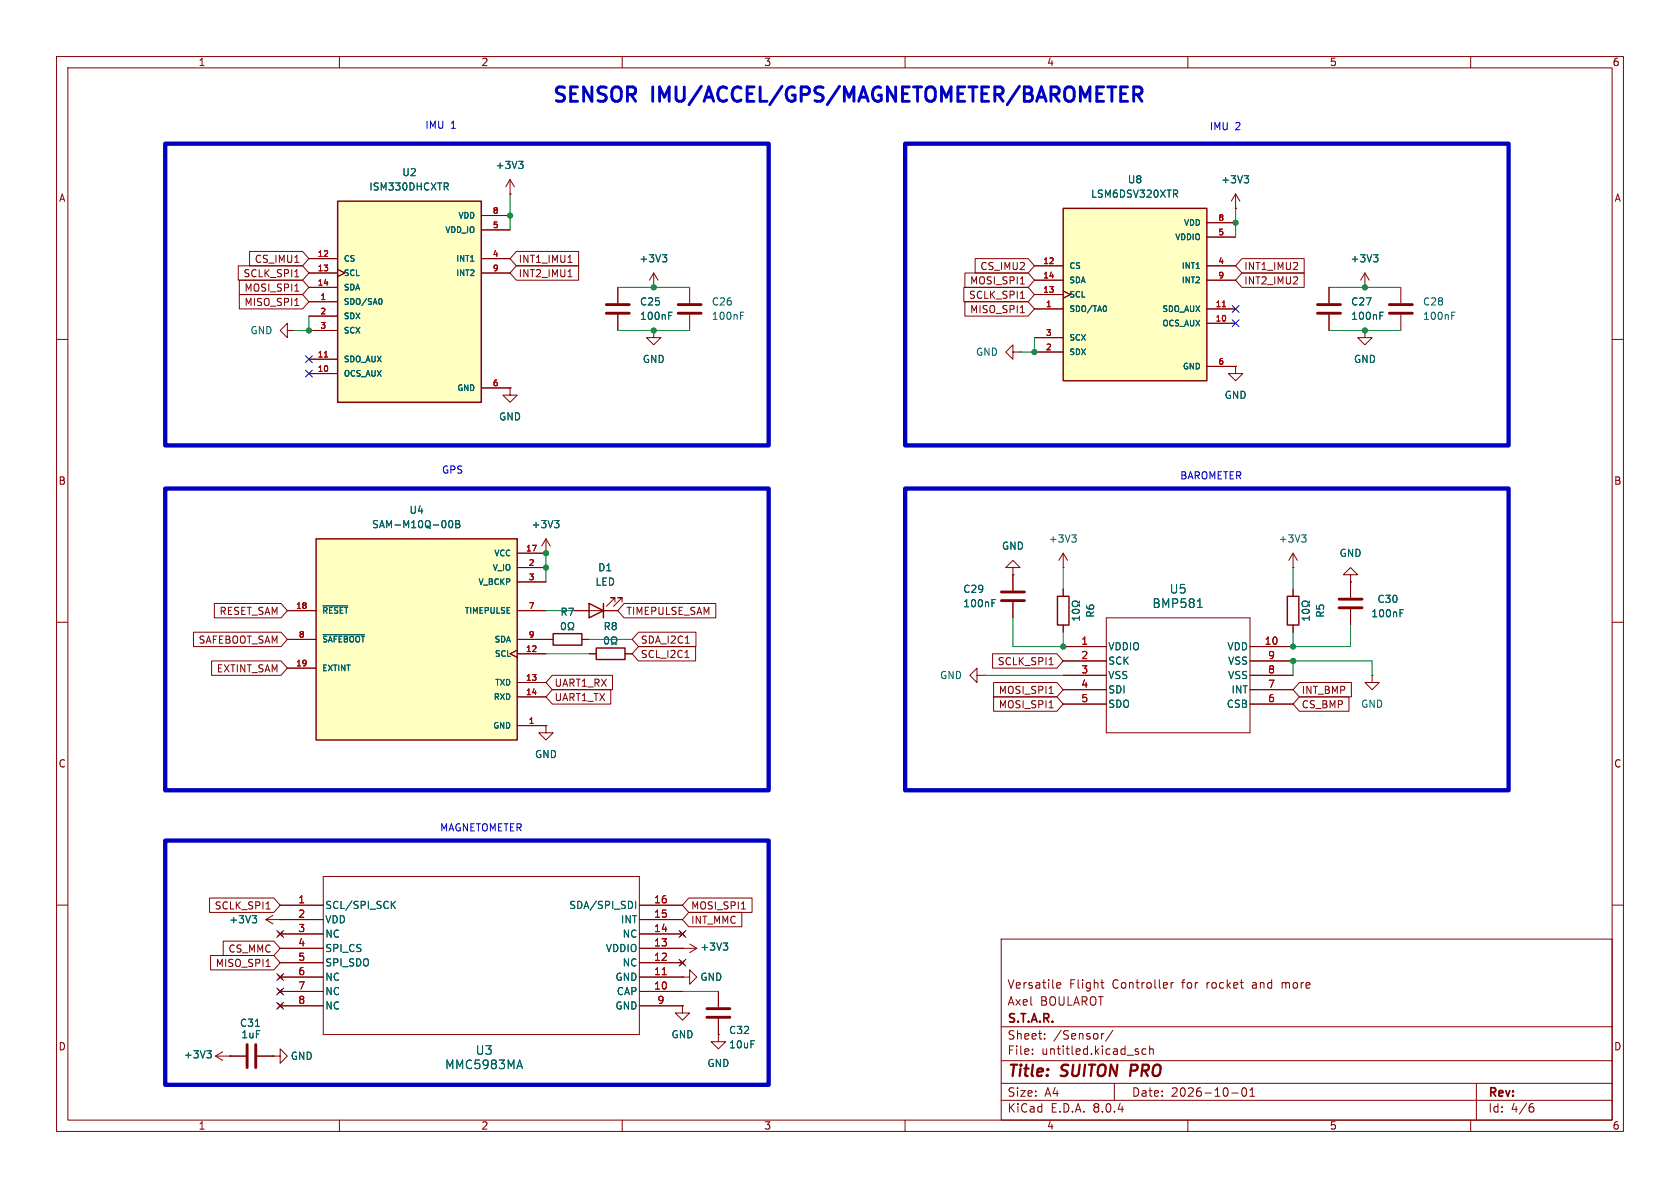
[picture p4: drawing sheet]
<svg xmlns="http://www.w3.org/2000/svg" width="297mm" height="210mm" viewBox="0 0 297 210" stroke-linecap="round" stroke-linejoin="round" font-family="sans-serif">
<g fill="none" stroke="#840000" stroke-width=".18">
<path d="M10 10h277v190h-277zM12 12h273v186h-273zM60 10v2M110 10v2M160 10v2M210 10v2M260 10v2M10 60h2M285 60h2M96.5 97.8h.1M96.5 95.3l-.7 1.2M96.5 95.3v2.5"/>
<path d="M96.5 95.3l.8 1.2M10 110h2M101.6 108h7.6M108.7 106.4v-.7h-.8h.8l-1.5 1.5M110 106.4v-.7h-.8h.8l-1.5 1.5M172.7 119.4v-1.3l-1.3 1.3 1.3 1.3v-1.3h1.3M174 119.4h.1M179.1 100.3h1.2l-1.2-1.2-1.3 1.2h1.3v1.3M179.1 101.6h.1M188 104.1v1.3M188 110.5v1.3M238.8 102.9v2.8"/>
<path d="M238.8 107.7v2.8M242.6 119.4v1.3h1.2l-1.2 1.2-1.3-1.2h1.3M242.6 119.4h.1M285 110h2M96.5 128.3v1.2h1.3l-1.3 1.3-1.3-1.3h1.3M96.5 128.3h.1M10 160h2M285 160h2M120.6 172.7h1.3v-1.2l1.3 1.2-1.3 1.3v-1.3M120.6 172.7h.1M120.6 167.6h.1M120.6 167.6h2.6"/>
<path d="M121.9 166.9l1.3 .7M123.2 167.6l-1.3 .8M127 175.3v2.8M177 166h108v32h-108zM186.8 174.2l.7-.1v-.3l-.5-.1-.2 .2 .1 .7h.6M194.6 173.7h.6M194.8 173.2v1.3l.4 .2M207 173.7v1M207.5 173.7l-.3 .1-.2 .2M60 198v2M110 198v2M127 182.9v1.3h1.3l-1.3 1.2-1.3-1.2h1.3"/>
<path d="M127 182.9h.1M127 180.1v2.8M160 198v2M177 194.5h108M177 191.5h108M177 187.5h108M177 181.5h108M182.5 186.3v.1M182.5 185.5v.1M184.7 183.6v.1M184.7 182.8v.1M195.2 182.7l-.3 .1-.2 .2"/>
<path d="M196.7 182.1l-1.2 2M197 191.5v3M201.2 186v.3M202.6 185.5l-.4-.1-.3 .3v.4l.1 .2h.6M203.2 185.5l.3-.1 .3 .1 .1 .9M203.2 184.9v1.5M210 198v2M217.7 193.2h1.2M219.7 192.4l.2-.1a.81 .81 0 0 1 .6 .6 .81 .81 0 0 1-.3 .8l-.2 .1a.81 .81 0 0 1-.3-1.4zM221 193.8h.8M221 192.7l.4-.4v1.5M260 198v2"/>
<path d="M261 191.5v6.5M270.6 195.7h.3l.3 .3-.1 .5-.5 .1M271 195.1l-.4 .1"/>
</g>
<path d="M200 188.2l-.2 2" fill="none" stroke="#840000" stroke-width=".4"/>
<path d="M104.1 106.7l2.6 1.3-2.6 1.2zM106.7 106.7v2.5M186.9 105.4h2.1v5.1h-2.1z" fill="none" stroke="#840000" stroke-width=".25"/>
<path d="M98 92h.8l-.4 .5M98.6 92.5l.2 .2v.3l-.2 .3M189.7 107.8a.68 .68 0 0 1 1.1 .3 .72 .72 0 0 1-1.2-.1zM190.8 106.3v.3h-.2a.54 .54 0 0 0-.8-.3 .54 .54 0 0 0-.2 .7 .58 .58 0 0 0 1-.1h.2v.3M190.8 108.9v.7M190.8 109.3h-1.2l.3 .3M247.5 108.4h.4M247.5 107.8h.6M127.9 166.7h.7l-.4 .5M128.4 167.2l.2 .2v.3l-.2 .3" fill="none" stroke="#006464" stroke-width=".18"/>
<path d="M236.7 105.9h4.1M236.7 107.4h4.1M125 179.8h4M125 178.3h4" fill="none" stroke="#840000" stroke-width=".51"/>
<path d="M55.9 95.3h35.5v35.5h-35.5z" fill="#ffffc2"/>
<path d="M55.9 95.3h35.5v35.5h-35.5zM227.6 105.4h2v5.1h-2z" fill="none" stroke="#840000" stroke-width=".25"/>
<g fill="none" stroke="#840000" stroke-width=".18">
<path d="M91.4 97.8h5.1M50.8 108h5.1M50.8 118.1h5.1M50.8 113h5.1M91.4 114.9l-1.2 .7 1.2 .6M91.4 115.6h5.1M91.4 108h5.1M91.4 100.3h5.1M91.4 102.9h5.1M91.4 113h5.1M188 114.3h7.6M188 116.8h7.6"/>
<path d="M188 119.4h7.6M195.6 109.2h25.4v20.3h-25.4zM221 114.3h7.6M221 116.8h7.6M221 119.4h7.6M228.6 104.1v1.3M228.6 110.5v1.3M91.4 128.3h5.1M91.4 120.7h5.1M91.4 123.2h5.1M188 121.9h7.6M188 124.5h7.6"/>
<path d="M221 121.9h7.6M221 124.5h7.6M57.1 154.9h55.9v28h-55.9zM47 162.6l1.3 .7M47 162.6h10.1M48.3 161.8l-1.3 .8M49.1 164.7l.8 .8M49.1 172.3l.8 .8M49.1 174.9l.8 .7M49.1 177.4l.8 .8M49.5 162.6h.1M49.5 160h7.6"/>
<path d="M49.5 175.3h7.6M49.5 172.7h7.6M49.5 170.2h7.6M49.5 167.6h7.6M49.5 165.1h7.6M49.5 177.8h7.6M49.9 164.7l-.8 .8M49.9 172.3l-.8 .8M49.9 174.9l-.8 .7M49.9 177.4l-.8 .8M113 162.6h7.6M113 160h7.6"/>
<path d="M113 175.3h7.6M113 172.7h7.6M113 170.2h7.6M113 167.6h7.6M113 165.1h7.6M113 177.8h7.6M120.3 169.8l.7 .8M120.3 164.7l.7 .8M120.6 177.8v1.3h1.3l-1.3 1.2-1.2-1.2h1.2M120.6 177.8h.1M121 169.8l-.7 .8M121 164.7l-.7 .8"/>
<path d="M38.1 186.7l1.3 .8M38.1 186.7h5.3M39.4 185.9l-1.3 .8M40.6 186.7h.1M45.5 186.7h2.8M48.3 186.7h1.2v-1.3l1.3 1.3-1.3 1.3v-1.3M48.3 186.7h.1"/>
</g>
<g fill="none" stroke="#006464" stroke-width=".18">
<path d="M79.5 92.1l.1-.1a.68 .68 0 0 1 .5 .7 .68 .68 0 0 1-.5 .6 .84 .84 0 0 1-.1-1.2zM80.6 92h.4l.2 .3-.2 .3 .2 .1 .1 .3-.2 .3h-.5zM80.6 92.6h.4M57.1 107.1h4.4M57.1 112.2h7.3M211.7 107.4h.9M212 106.1l.1-.2v1.5M230.3 107.8a.68 .68 0 0 1 1.2 .3 .72 .72 0 0 1-1.3-.1zM231.5 106.3v.3h-.3a.54 .54 0 0 0-.7-.3 .54 .54 0 0 0-.2 .7 .58 .58 0 0 0 .9-.1h.3v.3M231.5 108.9v.7M231.5 109.3h-1.3l.4 .3M69.4 159.9l.5 .7"/>
<path d="M69.9 159.3l-.7 .8M112.4 159.3v1.3M44.6 161.9h.8l-.5 .5M45.1 162.4l.3 .2v.3l-.3 .2M36.6 185.7h.8l-.5 .5M37.1 186.2l.3 .3v.3l-.3 .2M45.1 181.4h.8M91.9 187.4l.5 1.5"/>
</g>
<path d="M43.7 184.7v4M45.2 184.7v4" fill="none" stroke="#840000" stroke-width=".51"/>
<path d="M117.1 172.3h.7" fill="none" stroke="#a90000" stroke-width=".18"/>
<path d="M188 36.8h25.4v30.5h-25.4z" fill="#ffffc2"/>
<path d="M188 36.8h25.4v30.5h-25.4zM97.8 112h5.1v2h-5.1zM105.4 114.6h5.1v2h-5.1z" fill="none" stroke="#840000" stroke-width=".25"/>
<g fill="none" stroke="#840000" stroke-width=".18">
<path d="M90.2 34.3h.1M90.2 31.8l-.8 1.2M90.2 31.8v2.5M90.2 31.8l.7 1.2M213.4 39.4h5M218.4 36.8h.1M218.4 34.3l-.7 1.3M218.4 34.3v2.5M218.4 34.3l.8 1.3M109.2 50.8v2.8M109.2 55.6v2.8M115.6 50.8h.1"/>
<path d="M115.6 58.4v1.3h1.2l-1.2 1.3-1.3-1.3h1.3M115.6 58.4h.1M115.6 48.3l-.8 1.2M115.6 48.3v2.5M115.6 48.3l.7 1.2M121.9 50.8v2.8M121.9 55.6v2.8M182.9 54.6h5.1M182.9 47h5.1M182.9 52.1h5.1M182.9 49.5h5.1M182.9 59.7h5.1"/>
<path d="M188 51.4l1.2 .7-1.2 .6M213.4 54.6h5M213.4 57.2h5M213.4 47h5M213.4 49.5h5M213.4 41.9h5M234.9 50.8v2.8M234.9 55.6v2.8M241.3 50.8h.1M241.3 58.4v1.3h1.3l-1.3 1.3-1.3-1.3h1.3M241.3 58.4h.1M241.3 48.3l-.8 1.2"/>
<path d="M241.3 48.3v2.5M241.3 48.3l.8 1.2M247.6 50.8v2.8M247.6 55.6v2.8M90.2 68.6v1.3h1.2l-1.2 1.2-1.3-1.2h1.3M90.2 68.6h.1M179.1 62.2v-1.2l-1.3 1.2 1.3 1.3v-1.3h1.2M180.3 62.2h.1M182.9 62.2h5.1M213.4 64.8h5M218.4 64.8v1.2h1.3l-1.3 1.3-1.2-1.3h1.2M218.4 64.8h.1"/>
<path d="M188 97.8l-.8 1.3M188 97.8v2.5M188 97.8l.7 1.3M228.6 97.8l-.8 1.3M228.6 97.8v2.5M228.6 97.8l.8 1.3M96.5 113h1.3M102.9 113h1.2M104.1 115.6h1.3M110.5 115.6h1.3M179.1 101.6v2.8M179.1 106.4v2.8"/>
<path d="M188 100.3h.1M228.6 100.3h.1M238.8 101.6h1.2l-1.2-1.3-1.3 1.3h1.3v1.3M238.8 102.9h.1"/>
</g>
<g fill="none" stroke="#006464" stroke-width=".18">
<path d="M91.7 28.5h.8l-.5 .5M92.2 29l.3 .2v.3l-.3 .3M207.8 34.3l.4 .6M208.1 33.7l.1 .1-.1 .4M220 31.1h.7l-.4 .4M220.5 31.5l.2 .3v.3l-.2 .2M117.1 45h.8l-.5 .5M117.6 45.5l.3 .3v.3l-.3 .2M118.2 55.8h.4M118.2 55.2h.6M130.9 55.8h.4M130.9 55.2h.6"/>
<path d="M195.5 54.1l.1 .3-.1 .6M242.8 45h.8l-.4 .5M243.4 45.5l.2 .3v.3l-.2 .2M244 55.8h.4M244 55.2h.6M256.7 55.8h.4M256.7 55.2h.6M189.5 94.6h.8l-.5 .4M190 95l.3 .3v.3l-.3 .2M230.1 94.6h.8l-.4 .4M230.7 95l.2 .3v.3l-.2 .2M99.4 110.1h.1a.68 .68 0 0 1 .5 .6 .68 .68 0 0 1-.5 .6 .84 .84 0 0 1-.1-1.2z"/>
<path d="M100.5 111.3h.3v-.2a.54 .54 0 0 1-.3-.8 .54 .54 0 0 1 .7-.2 .58 .58 0 0 1-.1 1v.2h.3M107 112.7l.2-.1a.68 .68 0 0 1 .4 .6 .68 .68 0 0 1-.4 .7l-.2-.2-.1-.3zM108.1 113.9h.3v-.3a.54 .54 0 0 1-.3-.7 .54 .54 0 0 1 .8-.2 .58 .58 0 0 1-.2 .9v.3h.3M175.4 106.6h.4M175.4 106h.6"/>
</g>
<path d="M216.1 54.2h.6" fill="none" stroke="#a90000" stroke-width=".18"/>
<path d="M107.2 53.8h4.1M107.2 55.4h4.1M119.9 53.8h4.1M119.9 55.4h4.1M232.9 53.8h4.1M232.9 55.4h4.1M245.6 53.8h4.1M245.6 55.4h4.1M177 106.2h4.1M177 104.6h4.1" fill="none" stroke="#840000" stroke-width=".51"/>
<path d="M59.7 35.6h25.4v35.5h-25.4z" fill="#ffffc2"/>
<path d="M59.7 35.6h25.4v35.5h-25.4z" fill="none" stroke="#840000" stroke-width=".25"/>
<g fill="none" stroke="#840000" stroke-width=".18">
<path d="M85.1 38.1h5.1M90.2 34.3h.1M213.4 39.4h5M218.4 36.8h.1M42.1 47h11.4l1.1 1.3-1.1 1.2h-11.4zM42.3 49.5h11.2l1.1 1.3-1.1 1.3h-11.2zM42.3 52.1h11.2l1.1 1.2-1.1 1.3h-11.2zM44.1 44.4h9.4l1.1 1.3-1.1 1.3h-9.4zM50.8 58.4v-1.2l-1.3 1.2 1.3 1.3v-1.3h1.3M52.1 58.4h.1M52.1 48.9h.7M52.1 51.5h.7"/>
<path d="M52.1 54h.7M54.6 53.3h5.1M54.6 45.7h5.1M54.6 48.3h5.1M54.6 50.8h5.1M54.6 55.9h5.1M54.6 58.4h5.1M59.7 47.6l1.3 .7-1.3 .6M85.1 45.7h5.1M85.1 48.3h5.1M85.1 40.6h5.1M91.3 44.4h11v2.6h-11l-1.1-1.3z"/>
<path d="M91.3 47h11v2.5h-11l-1.1-1.2zM100.4 48.9h.7M100.4 46.4h.7M109.2 50.8v2.8M109.2 55.6v2.8M115.6 58.4h.1M115.6 50.8h.1M170.4 50.8h11.4l1.1 1.3-1.1 1.2h-11.4zM170.6 53.3h11.2l1.1 1.3-1.1 1.3h-11.2zM170.6 48.3h11.2l1.1 1.2-1.1 1.3h-11.2zM172.4 45.7h9.4l1.1 1.3-1.1 1.3h-9.4zM180.4 55.3h.7"/>
<path d="M180.4 50.2h.7M180.4 52.7h.7M182.9 54.6h5.1M182.9 47h5.1M182.9 52.1h5.1M182.9 49.5h5.1M182.9 59.7h5.1M188 51.4l1.2 .7-1.2 .6M213.4 54.6h5M213.4 57.2h5M213.4 47h5M213.4 49.5h5"/>
<path d="M213.4 41.9h5M219.6 45.7h11v2.6h-11l-1.2-1.3zM219.6 48.3h11v2.5h-11l-1.2-1.3zM234.9 50.8v2.8M234.9 55.6v2.8M241.3 50.8h.1M241.3 58.4h.1M54.6 66h5.1M54.6 63.5h5.1M85.1 68.6h5.1M90.2 68.6h.1M182.9 62.2h5.1"/>
<path d="M213.4 64.8h5M218.4 64.8h.1M91.4 97.8h5.1M96.5 97.8h.1M34.2 111.8h15.5l1.1 1.2-1.1 1.3h-15.5zM37.4 116.8h12.3l1.1 1.3-1.1 1.3h-12.3zM37.9 106.7h11.8l1.1 1.3-1.1 1.2h-11.8zM50.8 113h5.1M50.8 108h5.1M50.8 118.1h5.1M91.4 114.9l-1.2 .7 1.2 .6M91.4 113h6.4"/>
<path d="M91.4 115.6h5.1M91.4 108h5.1M91.4 100.3h5.1M91.4 102.9h5.1M97.6 119.4h10.7v2.5h-10.7l-1.1-1.2zM101.6 108h2.5M102.9 113h1.2M104.1 115.6h1.3M106.7 108h2.5M110.3 106.7h16.2v2.5h-16.2l-1.1-1.2zM110.5 115.6h1.3M112.9 114.3h10.1v2.5h-10.1l-1.1-1.2z"/>
<path d="M112.9 111.8h10.1v2.5h-10.1l-1.1-1.3zM121.1 116.2h.7M121.2 113.7h.7M175.5 115.6h11.3l1.2 1.2-1.2 1.3h-11.3zM179.1 101.6h.1M179.1 101.6v2.8M179.1 106.4v2.8M185.5 117.5h.7M188 104.1v1.3M188 110.5v1.3M188 114.3h7.6M188 116.8h7.6"/>
<path d="M188 119.4h7.6M221 114.3h7.6M221 116.8h7.6M221 119.4h7.6M228.6 104.1v1.3M228.6 110.5v1.3M238.8 102.9h.1M238.8 102.9v2.8M238.8 107.7v2.8M91.4 128.3h5.1M91.4 120.7h5.1M91.4 123.2h5.1"/>
<path d="M96.5 128.3h.1M97.6 121.9h10.4v2.6h-10.4l-1.1-1.3zM175.7 123.2h11.1l1.2 1.3-1.2 1.2h-11.1zM175.7 120.6h11.1l1.2 1.3-1.2 1.3h-11.1zM185.5 125.1h.7M185.5 122.6h.7M188 121.9h7.6M188 124.5h7.6M221 121.9h7.6M221 124.5h7.6M229.7 120.6h9.2v2.6h-9.2l-1.1-1.3zM229.7 123.2h8.8v2.5h-8.8l-1.1-1.2z"/>
<path d="M37 158.7h11.4l1.1 1.3-1.1 1.3h-11.4zM121.8 158.7h11.2v2.6h-11.2l-1.2-1.3zM37.2 168.9h11.2l1.1 1.3-1.1 1.3h-11.2zM39.5 166.4h8.9l1.1 1.2-1.1 1.3h-8.9zM47 170.9h.8M47 160.7h.8M49.1 164.7l.8 .8M49.1 172.3l.8 .8M49.1 174.9l.8 .7M49.1 177.4l.8 .8M49.5 162.6h.1M49.5 160h7.6"/>
<path d="M49.5 175.3h7.6M49.5 172.7h7.6M49.5 170.2h7.6M49.5 167.6h7.6M49.5 165.1h7.6M49.5 162.6h7.6M49.5 177.8h7.6M49.9 164.7l-.8 .8M49.9 172.3l-.8 .8M49.9 174.9l-.8 .7M49.9 177.4l-.8 .8M113 160h7.6"/>
<path d="M113 175.3h7.6M113 172.7h7.6M113 170.2h7.6M113 167.6h7.6M113 165.1h7.6M113 162.6h7.6M113 177.8h7.6M120.3 169.8l.7 .8M120.3 164.7l.7 .8M120.6 177.8h.1M120.6 167.6h.1M120.6 172.7h.1"/>
<path d="M121 169.8l-.7 .8M121 164.7l-.7 .8M121.8 161.3h9.3v2.5h-9.3l-1.2-1.2zM127 175.3v2.8M131.1 160.7h.7M40.6 186.7h.1M40.6 186.7h2.8M45.5 186.7h2.8M48.3 186.7h.1M127 182.9h.1M127 180.1v2.8"/>
</g>
<g fill="none" stroke="#006464" stroke-width=".18">
<path d="M78.8 33l.5 .6M79.2 32.5v.4M91.7 28.5h.8l-.5 .5M92.2 29l.3 .2v.3l-.3 .3M207.8 34.3l.4 .6M208.1 33.7l.1 .1-.1 .4M220 31.1h.7l-.4 .4M220.5 31.5l.2 .3v.3l-.2 .2M67.2 52.8a.54 .54 0 0 1 .3 .5 .54 .54 0 0 1-.3 .5M117.1 45h.8l-.5 .5M117.6 45.5l.3 .3v.3l-.3 .2M118.2 55.8h.4"/>
<path d="M118.2 55.2h.6M195.5 54.1l.1 .3-.1 .6M242.8 45h.8l-.4 .5M243.4 45.5l.2 .3v.3l-.2 .2M244 55.8h.4M244 55.2h.6M79.5 92.1l.1-.1a.68 .68 0 0 1 .5 .7 .68 .68 0 0 1-.5 .6 .84 .84 0 0 1-.1-1.2zM80.6 92h.4l.2 .3-.2 .3 .2 .1 .1 .3-.2 .3h-.5zM80.6 92.6h.4M98 92h.8l-.4 .5M98.6 92.5l.2 .2v.3l-.2 .3M57.1 107.1h4.4"/>
<path d="M57.1 112.2h7.3M99.4 110.1h.1a.68 .68 0 0 1 .5 .6 .68 .68 0 0 1-.5 .6 .84 .84 0 0 1-.1-1.2zM100.5 111.3h.3v-.2a.54 .54 0 0 1-.3-.8 .54 .54 0 0 1 .7-.2 .58 .58 0 0 1-.1 1v.2h.3M107 112.7l.2-.1a.68 .68 0 0 1 .4 .6 .68 .68 0 0 1-.4 .7l-.2-.2-.1-.3zM108.1 113.9h.3v-.3a.54 .54 0 0 1-.3-.7 .54 .54 0 0 1 .8-.2 .58 .58 0 0 1-.2 .9v.3h.3M175.4 106.6h.4M175.4 106h.6M189.7 107.8a.68 .68 0 0 1 1.1 .3 .72 .72 0 0 1-1.2-.1zM190.8 106.3v.3h-.2a.54 .54 0 0 0-.8-.3 .54 .54 0 0 0-.2 .7 .58 .58 0 0 0 1-.1h.2v.3M190.8 108.9v.7M190.8 109.3h-1.2l.3 .3M211.7 107.4h.9"/>
<path d="M212 106.1l.1-.2v1.5M230.3 107.8a.68 .68 0 0 1 1.2 .3 .72 .72 0 0 1-1.3-.1zM231.5 109.3h-1.3l.4 .3M231.5 106.3v.3h-.3a.54 .54 0 0 0-.7-.3 .54 .54 0 0 0-.2 .7 .58 .58 0 0 0 .9-.1h.3v.3M231.5 108.9v.7M247.5 108.4h.4M247.5 107.8h.6M69.4 159.9l.5 .7M69.9 159.3l-.7 .8M112.4 159.3v1.3M44.6 161.9h.8l-.5 .5M45.1 162.4l.3 .2v.3l-.3 .2"/>
<path d="M127.9 166.7h.7l-.4 .5M128.4 167.2l.2 .2v.3l-.2 .3M36.6 185.7h.8l-.5 .5M37.1 186.2l.3 .3v.3l-.3 .2M45.1 181.4h.8M91.9 187.4l.5 1.5"/>
</g>
<path d="M216.1 54.2h.6M57.3 63.1h.6M117.1 172.3h.7" fill="none" stroke="#a90000" stroke-width=".18"/>
<path d="M200.4 16.7h1a.69 .69 0 0 0 .5-.7 .69 .69 0 0 0-.5-.6h-1v2.5M201 16.7l.9 1.2" fill="none" stroke="#0000c2" stroke-width=".51"/>
<path d="M29.2 25.4h106.7v53.3h-106.7zM160 25.4h106.7v53.3h-106.7zM29.2 86.4h106.7v53.3h-106.7zM160 86.4h106.7v53.3h-106.7zM29.2 148.6h106.7v43.2h-106.7z" fill="none" stroke="#0000c2" stroke-width=".76"/>
<path d="M29.2 86.4h106.7v53.3h-106.7z" fill="none" stroke="#0000c2" stroke-width=".18"/>
<g fill="none" stroke="#009600" stroke-width=".18">
<path d="M90.2 34.3v6.3M218.4 36.8v5.1M54.6 55.9v2.5h-2.5M109.2 50.8h12.7M109.2 58.4h12.7M182.9 59.7v2.5h-2.6M234.9 50.8h12.7M234.9 58.4h12.7M96.5 97.8v5.1M96.5 115.6h7.6M96.5 108h5.1M104.1 113h7.7"/>
<path d="M174 119.4h14M179.1 109.2v5.1h8.9v-2.5M188 100.3v3.8M228.6 100.3v3.8M228.6 119.4v-2.6h14v2.6M238.8 110.5v3.8h-10.2v-2.5M120.6 175.3h6.4"/>
</g>
<g fill="none" stroke="#000084" stroke-width=".18">
<path d="M217.8 54l1.2 1.2M217.8 56.5l1.2 1.3M219 54l-1.2 1.2M219 56.5l-1.2 1.3M54 65.4l1.2 1.2M54 62.9l1.2 1.2M55.2 65.4l-1.2 1.2M55.2 62.9l-1.2 1.2M48.9 174.7l1.2 1.2M48.9 164.5l1.2 1.2M48.9 172.1l1.2 1.2M48.9 177.2l1.2 1.2"/>
<path d="M50.1 174.7l-1.2 1.2M50.1 164.5l-1.2 1.2M50.1 172.1l-1.2 1.2M50.1 177.2l-1.2 1.2M120 169.6l1.3 1.2M120 164.5l1.3 1.2M121.3 169.6l-1.3 1.2M121.3 164.5l-1.3 1.2"/>
</g>
<g fill="#009600" stroke="#009600" stroke-width=".18">
<circle cx="241.3" cy="58.4" r=".46"/>
<circle cx="241.3" cy="50.8" r=".46"/>
<circle cx="218.4" cy="39.4" r=".46"/>
<circle cx="96.5" cy="100.3" r=".46"/>
<circle cx="96.5" cy="97.8" r=".46"/>
<circle cx="228.6" cy="114.3" r=".46"/>
<circle cx="228.6" cy="116.8" r=".46"/>
<circle cx="188" cy="114.3" r=".46"/>
<circle cx="115.6" cy="50.8" r=".46"/>
<circle cx="90.2" cy="38.1" r=".46"/>
<circle cx="54.6" cy="58.4" r=".46"/>
<circle cx="115.6" cy="58.4" r=".46"/>
<circle cx="182.9" cy="62.2" r=".46"/>
</g>
<g font-size="3.5" fill="#0000c2">
<text x="97.4" y="18.8">SENSOR</text>
<text x="115.3" y="18.8">IMU/ACCEL/GPS/MAGNETOMETER/BAROMETER</text>
</g>
<g font-size="2.8" fill="#840000">
<text x="178" y="190.9">Title:</text>
<text x="187.7" y="190.9">SUITON</text>
<text x="200.6" y="190.9">PRO</text>
</g>
<g font-size="2.1" fill="#006464">
<text x="203.6" y="107.7">BMP581</text>
<text x="206.7" y="105.1">U5</text>
<text x="78.6" y="189.2">MMC5983MA</text>
<text x="84" y="186.7">U3</text>
</g>
<g font-size="2.1" fill="#840000">
<text x="178" y="178">Axel</text>
<text x="178" y="175">Versatile</text>
<text x="183.9" y="178">BOULAROT</text>
<text x="189" y="175">Flight</text>
<text x="196.7" y="175">Controller</text>
<text x="209.1" y="175">for</text>
<text x="213.6" y="175">rocket</text>
<text x="221.8" y="175">and</text>
<text x="227.2" y="175">more</text>
<text x="178" y="184">Sheet:</text>
<text x="178" y="181.2">S.T.A.R.</text>
<text x="186.2" y="184">/Sensor/</text>
<text x="178" y="186.7">File:</text>
<text x="184.1" y="186.7">untitled.kicad_sch</text>
<text x="178" y="196.9">KiCad</text>
<text x="178" y="194.1">Size:</text>
<text x="184.7" y="194.1">A4</text>
<text x="185.7" y="196.9">E.D.A.</text>
<text x="193.3" y="196.9">8.0.4</text>
<text x="200" y="194.1">Date:</text>
<text x="207" y="194.1">2026-10-01</text>
<text x="263" y="194.3">Rev:</text>
<text x="263" y="196.9">Id:</text>
<text x="267.1" y="196.9">4/6</text>
</g>
<g font-size="1.8" fill="#840000">
<text x="35" y="11.9">1</text>
<text x="85" y="11.9">2</text>
<text x="135" y="11.9">3</text>
<text x="185" y="11.9">4</text>
<text x="235" y="11.9">5</text>
<text x="285" y="11.9">6</text>
<text x="10.3" y="35.9">A</text>
<text x="285.3" y="35.9">A</text>
<text x="44.9" y="46.7">CS_IMU1</text>
<text x="91.6" y="46.7">INT1_IMU1</text>
<text x="173.2" y="47.9">CS_IMU2</text>
<text x="219.9" y="47.9">INT1_IMU2</text>
<text x="42.9" y="49.2">SCLK_SPI1</text>
<text x="43.1" y="51.8">MOSI_SPI1</text>
<text x="91.6" y="49.2">INT2_IMU1</text>
<text x="171.2" y="53">SCLK_SPI1</text>
<text x="171.4" y="50.5">MOSI_SPI1</text>
<text x="219.9" y="50.5">INT2_IMU2</text>
<text x="43.1" y="54.3">MISO_SPI1</text>
<text x="171.4" y="55.6">MISO_SPI1</text>
<text x="10.3" y="85.9">B</text>
<text x="285.3" y="85.9">B</text>
<text x="35" y="114">SAFEBOOT_SAM</text>
<text x="38.7" y="108.9">RESET_SAM</text>
<text x="110.6" y="108.9">TIMEPULSE_SAM</text>
<text x="113.2" y="114">SDA_I2C1</text>
<text x="38.2" y="119.1">EXTINT_SAM</text>
<text x="113.2" y="116.5">SCL_I2C1</text>
<text x="176.3" y="117.8">SCLK_SPI1</text>
<text x="97.9" y="121.6">UART1_RX</text>
<text x="97.9" y="124.1">UART1_TX</text>
<text x="176.5" y="125.4">MOSI_SPI1</text>
<text x="176.5" y="122.9">MOSI_SPI1</text>
<text x="230" y="122.9">INT_BMP</text>
<text x="230" y="125.4">CS_BMP</text>
<text x="10.3" y="135.9">C</text>
<text x="285.3" y="135.9">C</text>
<text x="37.9" y="161">SCLK_SPI1</text>
<text x="122.1" y="161">MOSI_SPI1</text>
<text x="122.1" y="163.5">INT_MMC</text>
<text x="38" y="171.1">MISO_SPI1</text>
<text x="40.3" y="168.6">CS_MMC</text>
<text x="10.3" y="185.9">D</text>
<text x="285.3" y="185.9">D</text>
<text x="35" y="199.9">1</text>
<text x="85" y="199.9">2</text>
<text x="135" y="199.9">3</text>
<text x="185" y="199.9">4</text>
<text x="235" y="199.9">5</text>
<text x="285" y="199.9">6</text>
</g>
<g font-size="1.8" fill="#0000c2">
<text x="75.1" y="23">IMU</text>
<text x="79.7" y="23">1</text>
<text x="213.8" y="23.2">IMU</text>
<text x="218.3" y="23.2">2</text>
<text x="78" y="83.9">GPS</text>
<text x="208.5" y="84.9">BAROMETER</text>
<text x="77.7" y="147.2">MAGNETOMETER</text>
</g>
<g font-size="1.8" fill="#006464">
<text x="65.2" y="33.9">ISM330DHCXTR</text>
<text x="71" y="31.3">U2</text>
<text x="87.5" y="30.1">+3V3</text>
<text x="192.8" y="35.2">LSM6DSV320XTR</text>
<text x="199.3" y="32.6">U8</text>
<text x="215.8" y="32.6">+3V3</text>
<text x="112.9" y="46.6">+3V3</text>
<text x="238.7" y="46.6">+3V3</text>
<text x="44.2" y="59.3">GND</text>
<text x="113" y="56.7">100nF</text>
<text x="113" y="54.2">C25</text>
<text x="125.7" y="56.7">100nF</text>
<text x="125.7" y="54.2">C26</text>
<text x="238.8" y="56.7">100nF</text>
<text x="238.8" y="54.2">C27</text>
<text x="251.5" y="56.7">100nF</text>
<text x="251.5" y="54.2">C28</text>
<text x="113.5" y="64.4">GND</text>
<text x="172.4" y="63.1">GND</text>
<text x="239.3" y="64.4">GND</text>
<text x="216.4" y="70.7">GND</text>
<text x="88.1" y="74.5">GND</text>
<text x="65.7" y="93.6">SAM-M10Q-00B</text>
<text x="72.3" y="91">U4</text>
<text x="93.9" y="93.6">+3V3</text>
<text x="105.7" y="101.2">D1</text>
<text x="177" y="97.4">GND</text>
<text x="185.3" y="96.1">+3V3</text>
<text x="226" y="96.1">+3V3</text>
<text x="236.7" y="98.7">GND</text>
<text x="105.2" y="103.7">LED</text>
<text x="170.2" y="107.5">100nF</text>
<text x="170.2" y="105">C29</text>
<text x="243.4" y="106.8">C30</text>
<text x="99" y="109.1">R7</text>
<text x="106.6" y="111.6">R8</text>
<text x="193.6" y="109.3" transform="rotate(-90 193.6 109.3)">R6</text>
<text x="234.3" y="109.3" transform="rotate(-90 234.3 109.3)">R5</text>
<text x="242.3" y="109.3">100nF</text>
<text x="195.8" y="115.2">VDDIO</text>
<text x="195.8" y="117.7">SCK</text>
<text x="216.9" y="115.2">VDD</text>
<text x="217" y="117.7">VSS</text>
<text x="166.1" y="120.2">GND</text>
<text x="195.8" y="120.2">VSS</text>
<text x="195.8" y="122.8">SDI</text>
<text x="195.8" y="125.3">SDO</text>
<text x="216.8" y="125.3">CSB</text>
<text x="217" y="120.2">VSS</text>
<text x="217.6" y="122.8">INT</text>
<text x="240.5" y="125.3">GND</text>
<text x="94.5" y="134.2">GND</text>
<text x="57.4" y="160.9">SCL/SPI_SCK</text>
<text x="100.5" y="160.9">SDA/SPI_SDI</text>
<text x="40.4" y="163.4">+3V3</text>
<text x="57.4" y="163.4">VDD</text>
<text x="57.4" y="166">NC</text>
<text x="109.7" y="163.4">INT</text>
<text x="110" y="166">NC</text>
<text x="57.4" y="168.5">SPI_CS</text>
<text x="57.4" y="171">SPI_SDO</text>
<text x="57.4" y="173.6">NC</text>
<text x="107" y="168.5">VDDIO</text>
<text x="108.7" y="173.6">GND</text>
<text x="110" y="171">NC</text>
<text x="123.7" y="173.6">GND</text>
<text x="123.7" y="168.2">+3V3</text>
<text x="57.4" y="176.1">NC</text>
<text x="57.4" y="178.7">NC</text>
<text x="108.7" y="178.7">GND</text>
<text x="108.9" y="176.1">CAP</text>
<text x="42.3" y="181.7">C31</text>
<text x="42.6" y="183.7">1uF</text>
<text x="118.6" y="183.7">GND</text>
<text x="128.8" y="183">C32</text>
<text x="128.8" y="185.5">10uF</text>
<text x="32.4" y="187.3">+3V3</text>
<text x="51.3" y="187.6">GND</text>
<text x="125" y="188.8">GND</text>
</g>
<g font-size="1.8" fill="#a90000">
<text x="191.1" y="114">1</text>
<text x="191.1" y="116.6">2</text>
<text x="191.1" y="119.1">3</text>
<text x="223.5" y="114">10</text>
<text x="224.1" y="119.1">8</text>
<text x="224.1" y="116.6">9</text>
<text x="191.1" y="121.7">4</text>
<text x="191.1" y="124.2">5</text>
<text x="224.1" y="124.2">6</text>
<text x="224.1" y="121.7">7</text>
<text x="52.6" y="159.8">1</text>
<text x="115.5" y="159.8">16</text>
<text x="52.6" y="162.3">2</text>
<text x="52.6" y="164.8">3</text>
<text x="52.6" y="167.4">4</text>
<text x="115.5" y="167.4">13</text>
<text x="115.5" y="164.8">14</text>
<text x="115.5" y="162.3">15</text>
<text x="52.6" y="169.9">5</text>
<text x="52.6" y="172.5">6</text>
<text x="115.5" y="172.5">11</text>
<text x="115.5" y="169.9">12</text>
<text x="52.6" y="175">7</text>
<text x="52.6" y="177.5">8</text>
<text x="115.5" y="175">10</text>
<text x="116.1" y="177.5">9</text>
</g>
<g font-size="1.4" fill="#006464">
<text x="78.6" y="41.4">VDD_IO</text>
<text x="80.9" y="38.8">VDD</text>
<text x="209.2" y="40.1">VDD</text>
<text x="60.7" y="46.5">CS</text>
<text x="80.5" y="46.5">INT1</text>
<text x="189" y="47.7">CS</text>
<text x="207.6" y="42.6">VDDIO</text>
<text x="208.8" y="47.7">INT1</text>
<text x="60.7" y="49">SCL</text>
<text x="60.7" y="51.5">SDA</text>
<text x="80.5" y="49">INT2</text>
<text x="189" y="52.8">SCL</text>
<text x="189" y="50.3">SDA</text>
<text x="208.8" y="50.3">INT2</text>
<text x="60.7" y="54.1">SDO/SA0</text>
<text x="60.7" y="56.6">SDX</text>
<text x="60.7" y="59.2">SCX</text>
<text x="189" y="55.3">SDO/TA0</text>
<text x="205.4" y="57.9">OCS_AUX</text>
<text x="205.4" y="55.3">SDO_AUX</text>
<text x="60.7" y="64.2">SDO_AUX</text>
<text x="189" y="63">SDX</text>
<text x="189" y="60.4">SCX</text>
<text x="209" y="65.5">GND</text>
<text x="60.7" y="66.8">OCS_AUX</text>
<text x="80.7" y="69.3">GND</text>
<text x="87" y="101.1">V_IO</text>
<text x="87.3" y="98.5">VCC</text>
<text x="84.5" y="103.6">V_BCKP</text>
<text x="56.9" y="108.7">~{RESET}</text>
<text x="56.9" y="113.8">~{SAFEBOOT}</text>
<text x="82" y="108.7">TIMEPULSE</text>
<text x="87.3" y="113.8">SDA</text>
<text x="56.9" y="118.8">EXTINT</text>
<text x="87.4" y="116.3">SCL</text>
<text x="87.2" y="123.9">RXD</text>
<text x="87.4" y="121.4">TXD</text>
<text x="87.1" y="129">GND</text>
</g>
<g font-size="1.4" fill="#a90000">
<text x="87" y="40.4">5</text>
<text x="87" y="37.8">8</text>
<text x="215.3" y="41.7">5</text>
<text x="215.3" y="39.1">8</text>
<text x="56.1" y="45.5">12</text>
<text x="87" y="45.5">4</text>
<text x="184.3" y="46.7">12</text>
<text x="215.3" y="46.7">4</text>
<text x="56.1" y="48">13</text>
<text x="56.1" y="50.5">14</text>
<text x="56.5" y="53.1">1</text>
<text x="87" y="48">9</text>
<text x="184.3" y="51.8">13</text>
<text x="184.3" y="49.3">14</text>
<text x="215.3" y="49.3">9</text>
<text x="56.5" y="55.6">2</text>
<text x="56.5" y="58.2">3</text>
<text x="184.8" y="54.4">1</text>
<text x="184.8" y="59.4">3</text>
<text x="214.8" y="56.9">10</text>
<text x="214.8" y="54.4">11</text>
<text x="56.1" y="65.8">10</text>
<text x="56.1" y="63.2">11</text>
<text x="184.8" y="62">2</text>
<text x="215.3" y="64.5">6</text>
<text x="87" y="68.3">6</text>
<text x="92.9" y="97.5">17</text>
<text x="93.4" y="100.1">2</text>
<text x="52.2" y="107.7">18</text>
<text x="93.4" y="102.6">3</text>
<text x="93.4" y="107.7">7</text>
<text x="52.7" y="112.8">8</text>
<text x="93.4" y="112.8">9</text>
<text x="52.2" y="117.9">19</text>
<text x="92.9" y="115.3">12</text>
<text x="92.9" y="120.4">13</text>
<text x="92.9" y="122.9">14</text>
<text x="93.4" y="128">1</text>
</g>
</svg>
